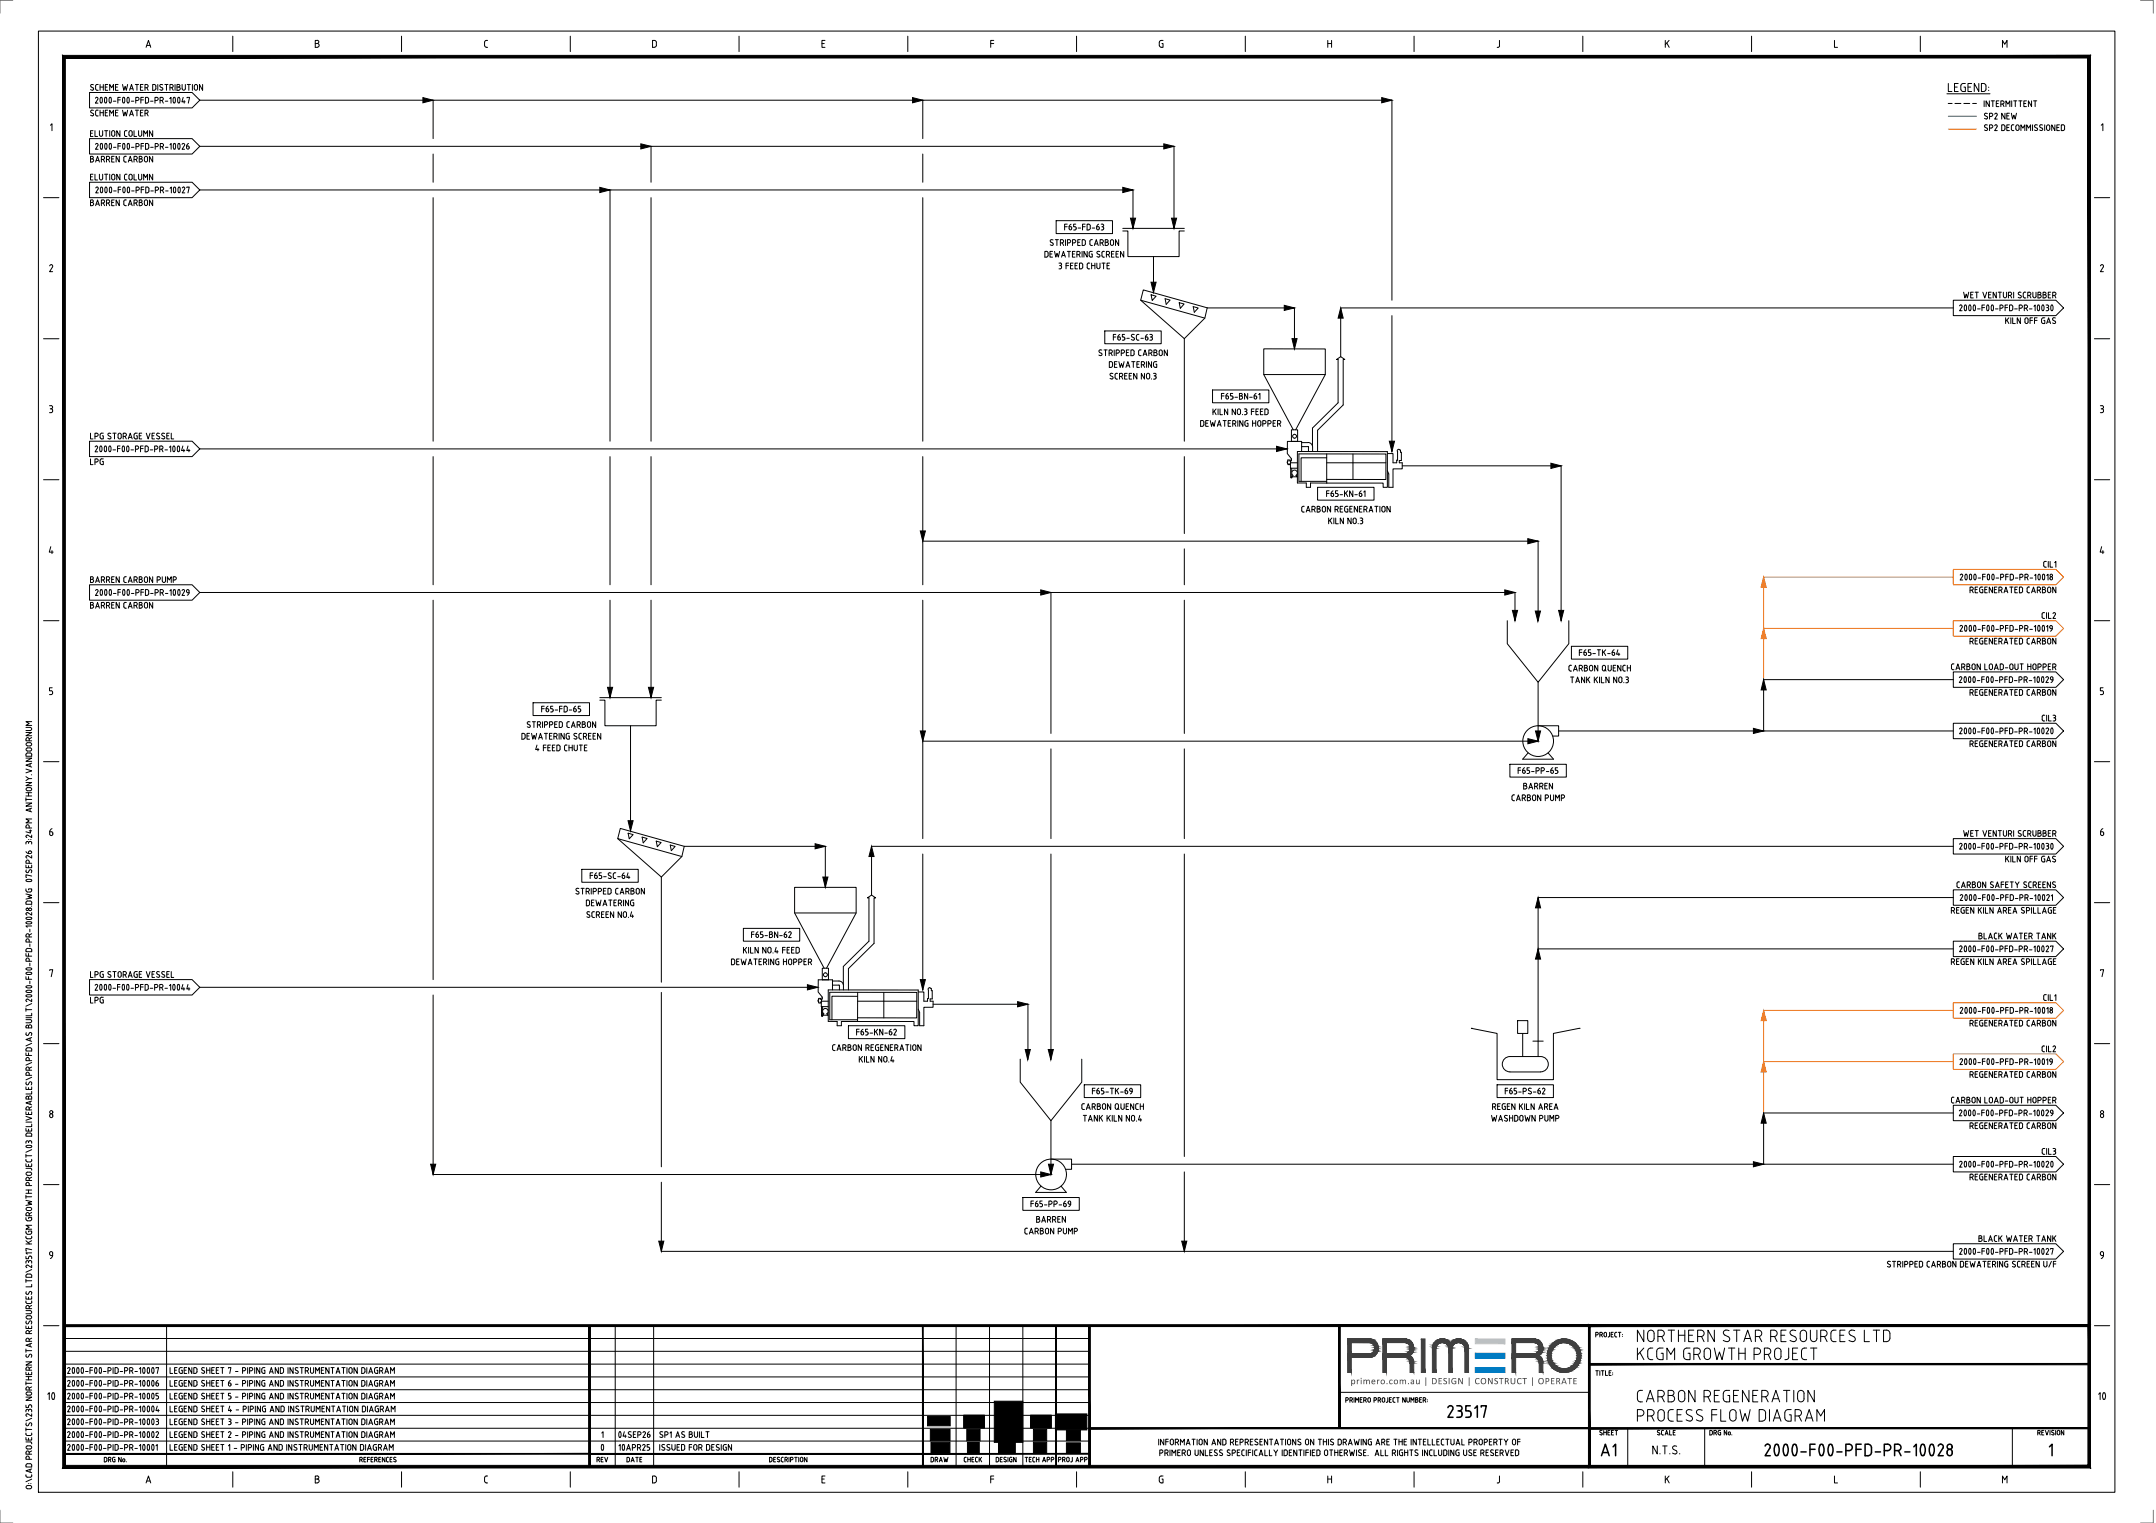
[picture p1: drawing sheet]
<svg xmlns="http://www.w3.org/2000/svg" width="841mm" height="594mm" viewBox="0 0 841 594" stroke-linecap="round" stroke-linejoin="round" font-family="sans-serif">
<g fill="none" stroke="#000" stroke-width=".39">
<path d="M15 12.1h810v570h-810zM34.9 36.1h40l3 3-3 3h-40zM78 39.1h465v78M169 39.1v15M360 39.1v15M759.5 36.6h16.8M34.9 54.1h40l3 3-3 3h-40zM78 57.1h380v32M254 57.1v14M760 40.4h1.5M762.6 40.4h2.3M766.1 40.4h2.2"/>
<path d="M769.5 40.4h1.5M34.9 71.1h40l3 3-3 3h-40zM77.9 74.1h364.1v15M169 60.1v11M169 77.1v95M238 74.1v98M254 77.1v95M360 60.1v11M360 77.1v95M412 86.1h22v5h-22zM438 90.1h2v10h20v-10h2M438 89.1h24"/>
<path d="M445 117.1l17 15M449 115l2 .5-1.5 1.7zM450 100.1v14M454.5 116.5l1.9 .6-1.5 1.6zM460 118.1l1.9 .5-1.5 1.7zM465.5 119.6l1.9 .6-1.5 1.6zM762 117.1h40l3 3-3 3h-40zM431 129.1h22v5h-22zM462 132.1v40M470 124.1l-25-7 1-4 24.9 7-.9 4-8 8M471 120.1h34v16M523 139.1l-1.6 1.1h.6v16.9l-10 9.9v7"/>
<path d="M523 139.1l1.6 1.1h-.6v17.8l-10 9.8v8.3M543 123.1v53M762 120.1h-239v19M473 152.1h22v5h-22zM493 146.1h24M34.9 172.1h40l3 3-3 3h-40zM78 175.1h424M169 178.1v50M238 178.1v50M254 178.1v50M360 178.1v50M462 178.1v30"/>
<path d="M502.4 179.8v-.4h.8l.3 .9-.3 .5M502.4 179.8l-.2 .5 .2 .5M503.7 178.9v.9l-.3 .2M503.8 172.2v-4.5h2.4v4.5M504.5 167.7l-11.5-21.6v-10h24v10l-11.6 21.6M506.1 176.1l35.1 .1v13.9h-1.7v-1.7h-28.3v1.7h-1.6v-1.7h-3.5zM507.7 174.2v-2h-5.5v4.7l1.5 2v.6M507.7 176.1v-1.9h2.5l.3 .2-.1 1.7M507.7 172.6l3 .1 1.1 .8 .2 .9M512 174.4v1.7M517.5 178.6h-10v9.2M517.5 177.1v11.3"/>
<path d="M527.8 177.1v9.9M545.2 176.3v3.2h-.4v1h-1.4v-3.6h-2.2M546.1 175.5h.2v.9h.4v3.2h-.9v.9h1.2v2.4h-3.6v7.2h-1.7v-5.2l-.5-1.3M546.1 175.5a.57 .57 0 0 0-.9-.1 .57 .57 0 0 0 0 .9M502.4 180.9v.3h.8v-.3M503.4 180.7v1.9h2.7M503.4 180.5h2.7M503.5 182.6v3.8h.4v-.4h2.2M503.9 182.6v3.8M503.9 184.9l.5 .5-.3 .6M503.9 184.1a1.12 1.12 0 0 1 1.2-.7 1.12 1.12 0 0 1 1 .8M506.1 184.7l-.5 .7 .2 .6"/>
<path d="M514 190.1h22v5h-22zM517.5 180.5h23.1M517.5 187h23.1v-9.9h-33.9v10.7h10.8M547 181.7h62v60.4M360 211.1h240v31M462 214.1v14M34.9 228.1h40l3 3-3 3h-40zM78 231.1h513v11M169 234.1v148M238 234.1v38M254 234.1v38M360 234.1v93"/>
<path d="M410 231.1v55M462 234.1v52M588 242.1v9l12 15 12-15v-9M613 252.1h22v5h-22zM207.9 274.1h22.1v5h-22.1zM234 273.1h2v10h19.9v-10h2.1M234 272.1h24M600 266.1v21M762 262.1h40l3 3-3 3h-40zM762 265.1h-74v20M246 283.1v41M360 289.1h240"/>
<path d="M410 292.1v35M462 292.1v35M589 298.1h22v5h-22zM596.1 293.7l-2.1 2.4h12l-2.1-2.4M600 283.1h8v4h-2.3M608 285.1h154M762 282.1h40l3 3-3 3h-40zM226.9 339.1h22.1v5h-22.1zM241 327.1l17 15M245 325l2 .6-1.6 1.6zM250.5 326.5l1.9 .6-1.5 1.7zM256 328.1l1.9 .5-1.5 1.7z"/>
<path d="M261.5 329.6l1.9 .6-1.5 1.6zM266.9 330.1l-24.9-7-1 4 25 7M266.9 330.1l-.9 4-8 8M267 330.1h54.9v16M340 333.1v16M340 330.1h422M360 333.1v53M410 333.1v80M462 333.1v118M762 327.1h40l3 3-3 3h-40zM258 342.1v41M310 356.1h24"/>
<path d="M340 349.1l-1.6 1.1h.6v16.9l-10 9.9v7.1M340 349.1l1.6 1.1h-.6v17.8l-10 9.8v8.3M762 347.1h40l3 3-3 3h-40zM762 350.1h-162v62M290 362.1h22v5h-22zM321.5 377.7l-11.5-21.6v-10h24v10l-11.6 21.6M600 370.1h162M762 367.1h40l3 3-3 3h-40zM34.9 382.1h40l3 3-3 3h-40zM78 385.1h241M169 388.1v70h241v-21M258 387.1v68"/>
<path d="M320.2 389.9v-.5h-.8l-.2 .9 .2 1h.8v-.4M320.2 389.9l.3 .4-.3 .5M320.4 390.7v2h2.7M320.4 390.5h2.7M320.5 392.7v3.7h.4v-.4h2.2M320.7 388.9v.9l-.3 .2M320.8 382.2v-4.5h2.4v4.5M320.9 392.7v3.7M320.9 394.9l.5 .5-.3 .6M320.9 394.1a1.12 1.12 0 0 1 1.2-.7 1.12 1.12 0 0 1 1 .9M322.6 395.4l.2 .6M322.6 395.4h.1"/>
<path d="M323.1 394.7l-.5 .7M323.1 386.1l35.1 .1v13.9h-1.7v-1.6h-21.9h-6.4v1.6h-1.6v-1.6l-3.5-.1zM324.7 384.3v-2.1h-5.5v4.7l1.5 2v.6M324.7 386.1v-1.8h2.5l.2 1.8M324.7 382.7h3l.8 .5a3.1 3.1 0 0 1 .5 2.9M334.5 390.5h23.1M334.5 388.6h-10v9.2M334.5 397l23.1 .1v-10h-33.9v10.7h10.8M334.6 387.1l-.1 11.4M344.8 387.1v10M358.2 386.9h2.2v3.6h1.4v-1h.4v-3.2a.56 .56 0 0 1 0-.9 .56 .56 0 0 1 .9 .1h.2v.9h.3v3.3h-.8v.8h1.2v2.4h-3.6v7.2h-1.7v-5.2l-.5-1.3M364 391.7h37v21.4"/>
<path d="M592 398.1h4v5h-4zM331 400.1h22v5h-22zM398 413.1v9l12 15 12-15v-9M574 401.1l10 2v18h22v-18l10-2M589 418.1h12M594 403.1v9M598 406.1h4M601 412.1h-12a2.98 2.98 0 0 0-3 3 2.98 2.98 0 0 0 3 3M601 412.1a2.98 2.98 0 0 1 3 3 2.98 2.98 0 0 1-3 3M423 423.1h22v5h-22zM584 423.1h22v5h-22zM762 431.1h40l3 3-3 3h-40z"/>
<path d="M762 434.1h-74v20M410 452.1h8v4h-2.4M418 454.1h344M462 457.1v31M762 451.1h40l3 3-3 3h-40zM258 461.2v26.9h504M399 467.1h22v5h-22zM406.1 462.7l-2.1 2.4h12l-2.1-2.4M762 485.2h40l3 2.9-3 3h-40z"/>
<circle cx="505" cy="170.2" r=".76"/>
<circle cx="600" cy="289.1" r="6"/>
<circle cx="322" cy="380.2" r=".76"/>
<circle cx="410" cy="458.1" r="6"/>
</g>
<g fill="#000" stroke="#000" stroke-width=".39">
<path d="M165 38.1l4 1-4 1zM356 38.1l4 1-4 1zM539 38.1l4 1-4 1zM250 56.1l4 1-4 1zM454 56.1l4 1-4 1zM234 73.1l4 1-4 1zM438 73.1l4 1-4 1zM441 85.1h2l-1 4zM457 85.1h2l-1 4zM449 110.1h2l-1 4zM504 132.1h2l-1 4zM501 119.1l4 1-4 1z"/>
<path d="M523 120.1l1 4h-2zM498 174.1l4 1-4 1zM542 172.1h2l-1 4zM605 180.7l4 1-4 1zM359 207.1h2l-1 4zM596 210.1l4 1-4 1zM406 230.1l4 1-4 1zM587 230.1l4 1-4 1zM590 238.1h2l-1 4zM598.9 238.4h2l-1 4zM608 238.1h2l-1 4zM237 268.1h2l-1 4z"/>
<path d="M252.9 268.1h2.1l-1 4zM688 265.1l1 4h-2zM359 285.1h2l-1 4zM596 288.1l4 1-4 1zM599 285.1h2l-1 4zM684 284.1l4 1-4 1zM245 320.1h2l-1 4zM318 329.1l3.9 1-3.9 1zM340 330.1l1 4h-2zM321 342.1h2l-1.1 4zM600 350.1l1 4h-2zM600 370.1l1 4h-2z"/>
<path d="M315 384.1l4 1-4 1zM359 382.1h2l-1 4zM397 390.7l4 1-4 1zM399.9 409.4h2l-1 4zM408.9 409.4h2l-1 4zM688 434.1l1 4h-2zM168 454.1h2l-1 4zM409 454.1h2l-1 4zM406 457.1l4 1-4 1zM684 453.2l4 .9-4 1zM257 484.1h2l-1 4zM461 484.1h2l-1 4z"/>
</g>
<path d="M762 222.1h40l3 3-3 3h-40zM762 225.1h-74v40M688 245.1h74M762 242.1h40l3 3-3 3h-40zM762 391.1h40l3 3-3 3h-40zM762 394.1h-74v40M688 414.1h74M762 411.1h40l3 3-3 3h-40z" fill="none" stroke="#ec6e0e" stroke-width=".39"/>
<g fill="#000">
<circle cx="574" cy="401.1" r=".19"/>
<circle cx="616" cy="401.1" r=".19"/>
</g>
<g fill="#ec6e0e" stroke="#ec6e0e" stroke-width=".39">
<path d="M688 245.1l1 4h-2z"/>
<path d="M688 225.1l1 4h-2z"/>
<path d="M688 414.1l1 4h-2z"/>
<path d="M688 394.1l1 4h-2z"/>
</g>
<path d="M760 45.4h11" fill="none" stroke="#00954a" stroke-width=".39"/>
<path d="M760 50.3h11" fill="none" stroke="#ff7f00" stroke-width=".39"/>
<g fill="#3f3f3f" stroke="#3f3f3f" stroke-width=".39">
<path d="M568.5 522.3h1z"/>
<path d="M609.1 522.4h2.1z"/>
<path d="M608.1 535.1h4l-.9 .2z"/>
<path d="M525.7 522.3h9.2zM525.7 522.3h9.2z"/>
<path d="M525.7 522.3l9.8 .2zM525.7 522.3l9.8 .2z"/>
<path d="M525.7 522.5l10.4 .3-.6-.3zM525.7 522.5l10.4 .3h-10.4z"/>
<path d="M525.7 522.8l10.9 .4-.5-.4zM525.7 522.8l10.9 .4h-10.9z"/>
<path d="M525.7 523.2l11.3 .5-.4-.5zM525.7 523.2l11.3 .5h-11.3z"/>
<path d="M525.7 523.7h11.3zM525.7 523.7h11.3z"/>
<path d="M534.3 523.7h2.7zM534.3 523.7h2.7z"/>
<path d="M534.6 523.7l2.4 .1zM534.6 523.7l2.4 .1z"/>
<path d="M535 523.8l2.2 .2zM535 523.8l2.2 .2z"/>
<path d="M535.3 524l2 .3-.1-.3zM535.3 524l2 .3h-1.7zM535.6 524.3h1.7zM535.6 524.3h1.7z"/>
<path d="M535.6 524.3l1.8 .3-.1-.3zM535.6 524.3l1.8 .3h-1.6z"/>
<path d="M535.8 524.6l1.7 .3-.1-.3zM535.8 524.6l1.7 .3h-1.5z"/>
<path d="M536 524.9h1.5zM536 524.9h1.5z"/>
<path d="M536 524.9l1.6 .4-.1-.4zM536 524.9l1.6 .4h-1.4z"/>
<path d="M536.2 525.3l1.4 .2v-.2zM536.2 525.3l1.4 .2h-1.4z"/>
<path d="M536.2 525.5l1.4 .2zM536.2 525.5l1.4 .2z"/>
<path d="M536.2 525.7l1.4 .3v-.3zM536.2 525.7l1.4 .3h-1.4z"/>
<path d="M536.2 526l1.4 .2zM536.2 526l1.4 .2z"/>
<path d="M536.2 526.2l1.4 .3v-.3zM536.2 526.2l1.4 .3h-1.4z"/>
<path d="M536.2 526.5l1.3 .4 .1-.4zM536.2 526.5l1.3 .4h-1.5zM536 526.9h1.5zM536 526.9h1.5z"/>
<path d="M536 526.9l1.4 .3 .1-.3zM536 526.9l1.4 .3h-1.6z"/>
<path d="M535.8 527.2l1.5 .3 .1-.3zM535.8 527.2l1.5 .3h-1.7zM535.6 527.5h1.7zM535.6 527.5h1.7z"/>
<path d="M535.6 527.5l1.6 .2 .1-.2zM535.3 527.7l.3-.2 1.6 .2z"/>
<path d="M535.3 527.7l1.7 .2 .2-.2zM535 527.9l.3-.2 1.7 .2z"/>
<path d="M535 527.9h2zM534.6 528h2.4z"/>
<path d="M534.6 528h2.4zM534.3 528h2.7z"/>
<path d="M525.7 523.7l1.4 4.3v-4.3zM525.7 523.7l1.4 4.3h-1.4z"/>
<path d="M525.7 528h11.3zM525.7 528h11.3z"/>
<path d="M525.7 528l10.9 .5 .4-.5zM525.7 528l10.9 .5h-10.9z"/>
<path d="M525.7 528.5l10.4 .4 .5-.4zM525.7 528.5l10.4 .4h-10.4z"/>
<path d="M525.7 528.9l9.8 .3 .6-.3zM525.7 528.9l9.8 .3h-9.8z"/>
<path d="M525.7 529.2h9.8zM525.7 529.2l9.2 .2z"/>
<path d="M525.7 529.4h9.2zM525.7 529.4l8.6 .1z"/>
<path d="M525.7 529.5l1.4 5.9v-5.9zM525.7 529.5l1.4 5.9h-1.4z"/>
<path d="M539.4 522.3h9.4zM539.4 522.3h9.4z"/>
<path d="M539.4 522.3l10 .2-.6-.2zM539.4 522.3l10 .2h-10z"/>
<path d="M539.4 522.5l10.6 .3-.6-.3zM539.4 522.5l10.6 .3h-10.6z"/>
<path d="M539.4 522.8l11.1 .5-.5-.5zM539.4 522.8l11.1 .5h-11.1z"/>
<path d="M539.4 523.3l11.4 .4-.3-.4zM539.4 523.3l11.4 .4h-11.4z"/>
<path d="M548.1 523.7h2.7zM548.1 523.7h2.7z"/>
<path d="M548.5 523.7l2.4 .1zM548.5 523.7l2.4 .1z"/>
<path d="M548.7 523.8h2.2zM548.7 523.8h2.2z"/>
<path d="M548.8 523.8l2.2 .2zM548.8 523.8l2.2 .2z"/>
<path d="M549.1 524l2 .3-.1-.3zM549.1 524l2 .3h-1.7z"/>
<path d="M549.4 524.3l1.8 .1zM549.4 524.3l1.8 .1z"/>
<path d="M549.5 524.4l1.7 .2zM549.5 524.4l1.7 .2z"/>
<path d="M549.7 524.6l1.6 .3-.1-.3zM549.7 524.6l1.6 .3h-1.5z"/>
<path d="M549.8 524.9l1.6 .2zM549.8 524.9l1.6 .2z"/>
<path d="M549.9 525.1l1.5 .2v-.2zM549.9 525.1l1.5 .2h-1.4z"/>
<path d="M550 525.3l1.5 .4-.1-.4zM550 525.3l1.5 .4h-1.5z"/>
<path d="M550 525.7l1.5 .1zM550 525.7l1.5 .1z"/>
<path d="M550 525.8l1.4 .2 .1-.2zM550 525.8l1.4 .2h-1.4z"/>
<path d="M550 526l1.4 .4v-.4zM550 526l1.4 .4h-1.4z"/>
<path d="M550 526.4l1.4 .1zM550 526.4l1.4 .1z"/>
<path d="M550 526.5l1.3 .4 .1-.4zM550 526.5l1.3 .4h-1.5z"/>
<path d="M549.8 526.9l1.5 .2v-.2zM549.8 526.9l1.5 .2h-1.6z"/>
<path d="M549.7 527.1h1.6zM549.7 527.1l1.5 .1z"/>
<path d="M549.7 527.2l1.4 .3 .1-.3zM549.7 527.2l1.4 .3h-1.7z"/>
<path d="M549.4 527.5l1.6 .2 .1-.2zM549.1 527.7l.3-.2 1.6 .2z"/>
<path d="M549.1 527.7h1.9zM549.1 527.7h1.9z"/>
<path d="M549.1 527.7h1.9zM548.8 527.9h2.1z"/>
<path d="M548.8 527.9h2.1zM548.5 528h2.3z"/>
<path d="M548.5 528h2.3zM548.1 528h2.7z"/>
<path d="M539.4 523.7l1.5 4.3v-4.3zM539.4 523.7l1.5 4.3h-1.5z"/>
<path d="M539.4 528l11.2 .3 .2-.3zM539.4 528l11.2 .3h-11.2z"/>
<path d="M539.4 528.3l10.7 .5 .5-.5zM539.4 528.3l10.7 .5h-10.7z"/>
<path d="M539.4 528.8l11.2 .4-.5-.4zM539.4 528.8l11.2 .4h-11.2z"/>
<path d="M539.4 529.2l11.4 .3-.2-.3zM539.4 529.2l11.4 .3h-11.4z"/>
<path d="M548.1 529.5h2.7zM548.1 529.5h2.7z"/>
<path d="M548.4 529.5l2.5 .1zM548.4 529.5l2.5 .1z"/>
<path d="M548.8 529.6l2.2 .1zM548.8 529.6l2.2 .1z"/>
<path d="M549 529.7l2 .1zM549 529.7l2 .1z"/>
<path d="M549.1 529.8l2 .2-.1-.2zM549.1 529.8l2 .2z"/>
<path d="M549.4 530l1.8 .2-.1-.2zM549.4 530l1.8 .2h-1.6z"/>
<path d="M549.6 530.2l1.6 .1zM549.6 530.2l1.6 .1z"/>
<path d="M549.7 530.3l1.6 .2-.1-.2zM549.7 530.3l1.6 .2z"/>
<path d="M549.8 530.5l1.6 .4-.1-.4zM549.8 530.5l1.6 .4h-1.5z"/>
<path d="M549.9 530.9l1.5 .1zM549.9 530.9l1.5 .1z"/>
<path d="M550 531l1.4 .3v-.3zM550 531l1.4 .3h-1.4z"/>
<path d="M550 531.3l1.5 .3-.1-.3zM550 531.3l1.5 .3h-1.5z"/>
<path d="M550 531.6l1.5 3.8v-3.8zM550 531.6l1.5 3.8h-1.5z"/>
<path d="M539.4 529.5l1.5 5.9v-5.9zM539.4 529.5l1.5 5.9h-1.5z"/>
<path d="M554.4 522.3l1.5 13.1v-13.1zM554.4 522.3l1.5 13.1h-1.5z"/>
<path d="M562.7 522.3h.4zM562.1 522.3h1z"/>
<path d="M562.1 522.3h1.2zM562 522.3h1.3z"/>
<path d="M568.5 522.3h1.1zM568.3 522.3h1.3z"/>
<path d="M562 522.3l1.7 .1zM561.6 522.4h2.1z"/>
<path d="M568.3 522.3l1.8 .1zM567.9 522.4h2.2z"/>
<path d="M567.9 522.4h2.3zM567.7 522.4h2.5z"/>
<path d="M561.6 522.4h2.3zM561.4 522.4h2.5z"/>
<path d="M561.4 522.4l2.9 .2zM561 522.6h3.3z"/>
<path d="M567.7 522.4l2.9 .2zM567.4 522.6h3.2z"/>
<path d="M567.4 522.6l3.3 .1zM567.2 522.7h3.5z"/>
<path d="M561 522.6l3.4 .1zM560.9 522.7h3.5z"/>
<path d="M567.2 522.7l4 .2zM566.8 522.9l.4-.2 4 .2z"/>
<path d="M560.9 522.7l3.9 .2zM560.5 522.9l.4-.2 3.9 .2z"/>
<path d="M566.8 522.9l4.4 .1zM566.7 523h4.5z"/>
<path d="M560.5 522.9l4.4 .1zM560.5 522.9l4.4 .1z"/>
<path d="M560.4 523l4.9 .3-.4-.3zM560 523.3l.4-.3 4.9 .3z"/>
<path d="M566.7 523l4.9 .3-.4-.3zM566.3 523.3l.4-.3 4.9 .3z"/>
<path d="M566.3 523.3h5.4zM566.2 523.3h5.5z"/>
<path d="M560 523.3h5.4zM560 523.3h5.4z"/>
<path d="M566.2 523.3l5.9 .4-.4-.4zM566.2 523.3l5.9 .4h-6.2z"/>
<path d="M559.9 523.3l5.8 .4-.3-.4zM559.9 523.3l5.8 .4h-6.1z"/>
<path d="M565.9 523.7h6.2zM565.9 523.7h6.2z"/>
<path d="M559.6 523.7h6.1zM559.6 523.7h6.1z"/>
<path d="M569.2 523.7l2.9 .1zM569.2 523.7l2.9 .1z"/>
<path d="M565.9 523.7h2.8zM565.9 523.7l2.4 .1z"/>
<path d="M562.9 523.7l2.9 .1zM562.9 523.7l2.9 .1z"/>
<path d="M559.6 523.7h2.8zM559.5 523.8h2.5z"/>
<path d="M565.8 523.8h2.5zM565.8 523.8h2.5z"/>
<path d="M563.3 523.8h2.5zM563.3 523.8h2.5z"/>
<path d="M569.6 523.8l2.6 .1zM569.6 523.8l2.6 .1z"/>
<path d="M563.3 523.8h5zM563.3 523.8l4.6 .1z"/>
<path d="M559.5 523.8h2.5zM559.5 523.8l2.1 .1z"/>
<path d="M570.1 523.9l2.3 .2-.2-.2zM570.1 523.9l2.3 .2z"/>
<path d="M563.8 523.9l3.7 .2 .4-.2zM563.8 523.9l3.7 .2z"/>
<path d="M559.4 523.9l1.8 .2 .4-.2zM559.4 523.9l1.8 .2h-2z"/>
<path d="M570.4 524.1h2zM570.4 524.1h2z"/>
<path d="M559.2 524.1h1.9zM559.2 524.1h2z"/>
<path d="M570.5 524.1l2 .3-.1-.3zM570.5 524.1l2 .3h-1.7z"/>
<path d="M564.1 524.1l3.1 .3 .3-.3zM564.1 524.1l3.1 .3h-2.7z"/>
<path d="M559.2 524.1l1.6 .3 .3-.3zM559.2 524.1l1.6 .3h-1.7z"/>
<path d="M559.1 524.4l1.5 .3 .2-.3zM559.1 524.4l1.5 .3h-1.6z"/>
<path d="M570.8 524.4l1.8 .3-.1-.3zM570.8 524.4l1.8 .3h-1.6z"/>
<path d="M571 524.7h1.6zM571 524.7h1.6z"/>
<path d="M564.5 524.4l2.4 .3 .3-.3zM564.5 524.4l2.4 .3h-2.2z"/>
<path d="M559 524.7h1.6zM559 524.7h1.6z"/>
<path d="M571 524.7l1.8 .4-.2-.4zM571 524.7l1.8 .4h-1.6z"/>
<path d="M564.7 524.7l2 .4 .2-.4zM564.7 524.7l2 .4h-1.8z"/>
<path d="M559 524.7l1.4 .4 .2-.4zM559 524.7l1.4 .4h-1.5z"/>
<path d="M571.2 525.1l1.6 .2v-.2zM571.2 525.1l1.6 .2h-1.5z"/>
<path d="M558.9 525.1l1.4 .2 .1-.2zM558.9 525.1l1.4 .2h-1.5z"/>
<path d="M571.3 525.3l1.5 .2v-.2zM571.3 525.3l1.5 .2h-1.4z"/>
<path d="M564.9 525.1l1.6 .4 .2-.4zM564.9 525.1l1.6 .4h-1.4z"/>
<path d="M558.8 525.3l1.4 .2 .1-.2zM558.8 525.3l1.4 .2h-1.4z"/>
<path d="M571.4 525.5l1.5 .4-.1-.4zM571.4 525.5l1.5 .4h-1.5z"/>
<path d="M565.1 525.5l1.4 .4v-.4zM565.1 525.5l1.4 .4h-1.4z"/>
<path d="M558.8 525.5l1.4 .4v-.4zM558.8 525.5l1.4 .4h-1.4z"/>
<path d="M571.4 525.9l1.5 9.5v-9.5zM571.4 525.9l1.5 9.5h-1.5z"/>
<path d="M565.1 525.9l1.4 9.5v-9.5zM565.1 525.9l1.4 9.5h-1.4z"/>
<path d="M558.8 525.9l1.4 9.5v-9.5zM558.8 525.9l1.4 9.5h-1.4z"/>
<path d="M609.1 522.4l3 .2zM608.1 522.6l1-.2 3 .2z"/>
<path d="M608.1 522.6l5 .4-1-.4zM607.1 523l1-.4 5 .4z"/>
<path d="M607.1 523l6.9 .5-.9-.5zM606.3 523.5l.8-.5 6.9 .5z"/>
<path d="M606.3 523.5l7.9 .2-.2-.2zM606.3 523.5l7.9 .2h-8.1z"/>
<path d="M610.2 523.7l4.1 .1zM610.2 523.7l4.1 .1z"/>
<path d="M606.1 523.7h4.1zM606 523.8h3.3z"/>
<path d="M611 523.8l3.6 .2-.3-.2zM611 523.8l3.6 .2z"/>
<path d="M606 523.8l2.4 .2 .9-.2zM606 523.8l2.4 .2h-2.7z"/>
<path d="M611.9 524l2.9 .2zM611.9 524l2.9 .2z"/>
<path d="M605.7 524h2.7zM605.5 524.2h2.5z"/>
<path d="M612.3 524.2l2.6 .2-.1-.2zM612.3 524.2l2.6 .2z"/>
<path d="M605.5 524.2l2.1 .2 .4-.2zM605.5 524.2l2.1 .2h-2.3z"/>
<path d="M612.7 524.4l2.7 .5-.5-.5zM612.7 524.4l2.7 .5h-2z"/>
<path d="M605.3 524.4l1.5 .5 .8-.5zM605.3 524.4l1.5 .5h-1.9z"/>
<path d="M613.4 524.9h2zM613.4 524.9h2z"/>
<path d="M604.9 524.9h1.9zM604.8 524.9h2z"/>
<path d="M613.5 524.9l2.3 .6-.4-.6zM613.5 524.9l2.3 .6h-1.8z"/>
<path d="M604.8 524.9l1.4 .6 .6-.6zM604.8 524.9l1.4 .6h-1.7z"/>
<path d="M614 525.5l1.9 .3-.1-.3zM614 525.5l1.9 .3h-1.6z"/>
<path d="M604.5 525.5l1.5 .3 .2-.3zM604.5 525.5l1.5 .3h-1.7z"/>
<path d="M614.3 525.8l1.8 .5-.2-.5zM614.3 525.8l1.8 .5h-1.5z"/>
<path d="M604.3 525.8l1.4 .5 .3-.5zM604.3 525.8l1.4 .5h-1.6z"/>
<path d="M614.6 526.3l1.8 .5-.3-.5zM614.6 526.3l1.8 .5h-1.6z"/>
<path d="M604.1 526.3l1.4 .5 .2-.5zM604.1 526.3l1.4 .5h-1.6z"/>
<path d="M614.8 526.8l1.6 .3v-.3zM614.8 526.8l1.6 .3h-1.5z"/>
<path d="M603.9 526.8l1.4 .3 .2-.3zM603.9 526.8l1.4 .3h-1.5z"/>
<path d="M614.9 527.1l1.7 .7-.2-.7zM614.9 527.1l1.7 .7h-1.5z"/>
<path d="M603.8 527.1l1.3 .7 .2-.7zM603.8 527.1l1.3 .7h-1.4z"/>
<path d="M615.1 527.8l1.5 .1zM615.1 527.8l1.5 .1z"/>
<path d="M603.7 527.8h1.4zM603.7 527.8l1.4 .1z"/>
<path d="M615.2 527.9l1.5 .9-.1-.9zM615.2 527.9l1.5 .9h-1.5z"/>
<path d="M603.6 527.9l1.4 .9 .1-.9zM603.6 527.9l1.4 .9h-1.4z"/>
<path d="M615.2 528.8l1.4 .9 .1-.9zM615.2 528.8l1.4 .9h-1.4z"/>
<path d="M603.6 528.8l1.5 .9-.1-.9zM603.6 528.8l1.5 .9h-1.5z"/>
<path d="M615.2 529.7h1.4zM615.2 529.7l1.4 .2z"/>
<path d="M603.6 529.7l1.5 .2zM603.6 529.7l1.5 .2z"/>
<path d="M615.1 529.9l1.3 .7 .2-.7zM615.1 529.9l1.3 .7h-1.5z"/>
<path d="M603.7 529.9l1.6 .7-.2-.7zM603.7 529.9l1.6 .7h-1.5z"/>
<path d="M614.9 530.6l1.5 .2v-.2zM614.9 530.6l1.5 .2h-1.6z"/>
<path d="M603.8 530.6l1.7 .2-.2-.2zM603.8 530.6l1.7 .2h-1.6z"/>
<path d="M614.8 530.8l1.3 .6 .3-.6zM614.8 530.8l1.3 .6h-1.5z"/>
<path d="M603.9 530.8l1.8 .6-.2-.6zM603.9 530.8l1.8 .6h-1.6z"/>
<path d="M614.6 531.4l1.3 .4 .2-.4zM614.6 531.4l1.3 .4h-1.6z"/>
<path d="M604.1 531.4l1.9 .4-.3-.4zM604.1 531.4l1.9 .4h-1.7z"/>
<path d="M614.3 531.8l1.5 .3 .1-.3zM614.3 531.8l1.5 .3h-1.8z"/>
<path d="M604.3 531.8l1.9 .3-.2-.3zM604.3 531.8l1.9 .3h-1.7z"/>
<path d="M614 532.1l1.4 .6 .4-.6zM613.5 532.7l.5-.6 1.4 .6z"/>
<path d="M604.5 532.1l2.3 .6-.6-.6zM604.5 532.1l2.3 .6h-2z"/>
<path d="M613.5 532.7h1.9zM613.5 532.7h1.9z"/>
<path d="M604.8 532.7h2zM604.8 532.7h2z"/>
<path d="M613.4 532.7l1.5 .5 .5-.5zM612.7 533.2l.7-.5 1.5 .5z"/>
<path d="M604.9 532.7l2.7 .5-.8-.5zM604.9 532.7l2.7 .5h-2.3z"/>
<path d="M612.7 533.2l2.1 .3 .1-.3zM612.3 533.5l.4-.3 2.1 .3z"/>
<path d="M605.3 533.2l2.7 .3zM605.3 533.2l2.7 .3h-2.5z"/>
<path d="M612.3 533.5h2.5zM611.9 533.6h2.7z"/>
<path d="M605.5 533.5l2.9 .1zM605.5 533.5l2.9 .1z"/>
<path d="M611.9 533.6l2.4 .3 .3-.3zM611 533.9l.9-.3 2.4 .3z"/>
<path d="M605.7 533.6l3.6 .3zM605.7 533.6l3.6 .3h-3.3z"/>
<path d="M611 533.9h3.3zM610.2 533.9h4z"/>
<path d="M606 533.9h4.2zM606 533.9h4.2z"/>
<path d="M606.1 533.9l7.9 .2 .2-.2zM606.1 533.9l7.9 .2h-7.7z"/>
<path d="M606.3 534.1l6.8 .5 .9-.5zM606.3 534.1l6.8 .5h-6z"/>
<path d="M607.1 534.6l5 .5 1-.5zM607.1 534.6l5 .5h-4z"/>
<path d="M608.1 535.1l3.1 .2zM609.1 535.3h2.1z"/>
<path d="M589.8 522.3h9.3zM589.8 522.3h9.3z"/>
<path d="M589.8 522.3l9.9 .2-.6-.2zM589.8 522.3l9.9 .2h-9.9z"/>
<path d="M589.8 522.5l10.5 .3-.6-.3zM589.8 522.5l10.5 .3h-10.5z"/>
<path d="M589.8 522.8l11 .5-.5-.5zM589.8 522.8l11 .5h-11z"/>
<path d="M589.8 523.3l11.4 .4-.4-.4zM589.8 523.3l11.4 .4h-11.4z"/>
<path d="M598.5 523.7h2.7zM598.5 523.7h2.7z"/>
<path d="M598.8 523.7l2.5 .1zM598.8 523.7l2.5 .1z"/>
<path d="M599.1 523.8h2.2zM599.1 523.8h2.2z"/>
<path d="M599.2 523.8l2.1 .2zM599.2 523.8l2.1 .2z"/>
<path d="M599.5 524l2 .3-.2-.3zM599.5 524l2 .3h-1.7z"/>
<path d="M599.8 524.3l1.8 .1zM599.8 524.3l1.8 .1z"/>
<path d="M599.9 524.4l1.7 .2zM599.9 524.4l1.7 .2z"/>
<path d="M600 524.6l1.7 .3-.1-.3zM600 524.6l1.7 .3h-1.5z"/>
<path d="M600.2 524.9l1.6 .2zM600.2 524.9l1.6 .2z"/>
<path d="M600.3 525.1l1.5 .2v-.2zM600.3 525.1l1.5 .2h-1.5z"/>
<path d="M600.3 525.3l1.6 .4-.1-.4zM600.3 525.3l1.6 .4h-1.5z"/>
<path d="M600.4 525.7l1.5 .1zM600.4 525.7l1.5 .1z"/>
<path d="M600.4 525.8l1.5 .2v-.2zM600.4 525.8l1.5 .2h-1.5z"/>
<path d="M600.4 526l1.4 .4 .1-.4zM600.4 526l1.4 .4h-1.4z"/>
<path d="M600.4 526.4l1.4 .1zM600.4 526.4l1.4 .1z"/>
<path d="M600.3 526.5l1.4 .4 .1-.4zM600.3 526.5l1.4 .4h-1.5z"/>
<path d="M600.2 526.9l1.4 .2 .1-.2zM600.2 526.9l1.4 .2h-1.5z"/>
<path d="M600.1 527.1h1.5zM600.1 527.1l1.5 .1z"/>
<path d="M600 527.2l1.5 .3 .1-.3zM600 527.2l1.5 .3h-1.7z"/>
<path d="M599.8 527.5l1.6 .2 .1-.2zM599.5 527.7l.3-.2 1.6 .2z"/>
<path d="M599.5 527.7h1.9zM599.5 527.7h1.9z"/>
<path d="M599.5 527.7h1.9zM599.2 527.9h2.1z"/>
<path d="M599.2 527.9h2.1zM598.8 528h2.4z"/>
<path d="M598.8 528h2.4zM598.5 528h2.7z"/>
<path d="M589.8 523.7l1.4 4.3v-4.3zM589.8 523.7l1.4 4.3h-1.4z"/>
<path d="M589.8 528l11.2 .3 .2-.3zM589.8 528l11.2 .3h-11.2z"/>
<path d="M589.8 528.3l10.7 .5 .5-.5zM589.8 528.3l10.7 .5h-10.7z"/>
<path d="M589.8 528.8l11.2 .4-.5-.4zM589.8 528.8l11.2 .4h-11.2z"/>
<path d="M589.8 529.2l11.4 .3-.2-.3zM589.8 529.2l11.4 .3h-11.4z"/>
<path d="M598.5 529.5h2.7zM598.5 529.5h2.7z"/>
<path d="M598.8 529.5l2.5 .1zM598.8 529.5l2.5 .1z"/>
<path d="M599.1 529.6l2.2 .1zM599.1 529.6l2.2 .1z"/>
<path d="M599.4 529.7l1.9 .1zM599.4 529.7l1.9 .1z"/>
<path d="M599.4 529.8l2.1 .2-.2-.2zM599.4 529.8l2.1 .2z"/>
<path d="M599.7 530l1.9 .2-.1-.2zM599.7 530l1.9 .2h-1.6z"/>
<path d="M600 530.2l1.6 .1zM600 530.2l1.6 .1z"/>
<path d="M600 530.3l1.7 .2-.1-.2zM600 530.3l1.7 .2z"/>
<path d="M600.2 530.5l1.6 .4-.1-.4zM600.2 530.5l1.6 .4h-1.5z"/>
<path d="M600.3 530.9l1.5 .1zM600.3 530.9l1.5 .1z"/>
<path d="M600.3 531l1.5 .3v-.3zM600.3 531l1.5 .3h-1.4z"/>
<path d="M600.4 531.3l1.5 .3-.1-.3zM600.4 531.3l1.5 .3h-1.5z"/>
<path d="M600.4 531.6l1.5 3.8v-3.8zM600.4 531.6l1.5 3.8h-1.5z"/>
<path d="M589.8 529.5l1.4 5.9v-5.9zM589.8 529.5l1.4 5.9h-1.4z"/>
</g>
<path d="M575.5 533.5l11.6 1.9v-1.9zM575.5 533.5l11.6 1.9h-11.6z" fill="#007bc2" stroke="#007bc2" stroke-width=".39"/>
<path d="M575.5 522.3l11.6 1.9v-1.9zM575.5 522.3l11.6 1.9h-11.6z" fill="#9ad3f4" stroke="#9ad3f4" stroke-width=".39"/>
<path d="M575.5 527.9l11.6 1.9v-1.9zM575.5 527.9l11.6 1.9h-11.6z" fill="#00a8e6" stroke="#00a8e6" stroke-width=".39"/>
<g fill="none" stroke="#3f3f3f" stroke-width=".39">
<circle cx="610.2" cy="528.8" r="6.5"/>
<circle cx="610.2" cy="528.8" r="5.1"/>
</g>
<g fill="#3f3f3f">
<path d="M611.4 537.6h1.8l-.7 .2-.1 2.1h-.2v-2.1z"/>
<path d="M613.8 537.6h1.3v.2h-1v.7l.8 .1v.2h-.8v.9h1v.2l-1.4-.1z"/>
<path d="M607.1 537.6l1.4 .2v.6l-.4 .3 .6 1.2h-.3l-.6-1h-.4v1h-.3zM607.4 537.8v.8l.8-.1-.1-.6z"/>
<path d="M609.9 537.6h.4l.8 2.3h-.3l-.2-.6h-1l-.2 .6h-.3zM610.1 537.9l-.4 1.1h.8z"/>
</g>
<g fill="#000" stroke="#000" stroke-width=".39">
<path d="M361.8 552.6h8.9v3.6h-8.9zM376 552.1h8v4.8h-8zM402.1 552.1h7.9v4.8h-7.9zM411.7 551.5h12.3v6.3h-12.3zM362.9 557.6h7.7v4.4h-7.7zM363.2 562.6h7.4v4.4h-7.4zM377.1 557.6h5.2v4.4h-5.2zM377.4 562.7h4.6v4.3h-4.6zM387.9 546.6h11.1v16h-11.1zM389.5 562.7h6.6v4.3h-6.6zM389.5 557.7h6.6v4.3h-6.6zM403.1 562.6h5.2v4.4h-5.2z"/>
<path d="M403.1 557.6h5.2v4.4h-5.2zM416 562.8h5.4v4.2h-5.4zM416 557.8h5.4v4.2h-5.4z"/>
<path d="M25 516.7v.8l790-.8zM25 517.5l790-.8v.8z"/>
<path d="M229.6 517.1l.7 55v-55zM229.6 517.1l.7 55h-.7z"/>
<path d="M359.8 517.1l.3 55v-55zM359.8 517.1l.3 55h-.3z"/>
<path d="M411.8 517.1l.3 55v-55zM411.8 517.1l.3 55h-.3z"/>
<path d="M424.6 517.1l.7 55v-55zM424.6 517.1l.7 55h-.7z"/>
<path d="M522.1 517.1l.7 40v-40zM522.1 517.1l.7 40h-.7z"/>
<path d="M619.6 516.7l.7 .8 195-.8zM620.3 517.5l195-.8-.7 .8zM815.3 516.7l-.7 .8 .7 54.9zM814.6 517.5l.7 54.9-.7-.6zM619.6 572.4h195.7l-.7-.6zM619.6 572.4l.7-.6h194.3zM619.6 516.7v55.7l.7-.6zM619.6 516.7l.7 .8v54.3z"/>
<path d="M620 531.8v.6l195-.6zM620 532.4l195-.6v.6z"/>
<path d="M425 556.9v.4l195-.4zM425 557.3l195-.4v.4z"/>
<path d="M620 556.9v.4l195-.4zM620 557.3l195-.4v.4z"/>
<path d="M25 566.9v.3l205-.3zM25 567.2l205-.3v.3z"/>
<path d="M25.5 571.6l-1 1 790-1zM24.5 572.6l790-1 1 1zM814.5 22.6v549l1 1zM815.5 21.6v551l-1-550zM25.5 22.6h789l1-1zM24.5 21.6h791l-790 1zM24.5 21.6l1 550v-549zM24.5 21.6l1 550-1 1z"/>
<path d="M230 567.2h195v-.3zM230 566.9h195l-195 .3z"/>
</g>
<g fill="none" stroke="#000" stroke-width=".39">
<path d="M90.8 14.1v6M156.6 14.1v6M222.5 14.1v6M288.3 14.1v6M354.1 14.1v6M419.9 14.1v6M485.8 14.1v6M551.6 14.1v6M617.4 14.1v6M683.3 14.1v6M749.1 14.1v6M17 77.1h6"/>
<path d="M817 77.1h6M17 132.1h6M817 132.1h6M17 187.1h6M817 187.1h6M17 242.1h6M817 242.1h6M17 297.1h6M817 297.1h6M17 352.1h6M817 352.1h6M17 407.1h6"/>
<path d="M817 407.1h6M17 462.1h6M817 462.1h6M17 517.1h6M65 517.1v55M240 517.1v55M255 517.1v55M373 517.1v55M386 517.1v55M399 517.1v55M817 517.1h6M25 522.1h400"/>
<path d="M25 527.1h400M25 532.1h400M25 537.1h400M25 542.1h400M25 547.1h400M25 552.1h400M25 557.1h400M522.5 543.1h97.5M635 557.1v15M665 557.1v15M785 557.1v15M25 562.1h400"/>
<path d="M90.8 574.1v6M156.6 574.1v6M222.5 574.1v6M288.3 574.1v6M354.1 574.1v6M419.9 574.1v6M485.8 574.1v6M551.6 574.1v6M617.4 574.1v6M683.3 574.1v6M749.1 574.1v6"/>
</g>
<path d="M5 .1h-5v5M835 .1h5v5M0 589.1v5h5M840 589.1v5h-5" fill="none" stroke="#767676" stroke-width=".39"/>
<g font-size="7.8">
<text x="638" y="523.6">NORTHERN STAR RESOURCES LTD</text>
<text x="638" y="530.6">KCGM GROWTH PROJECT</text>
<text x="638" y="547.1">CARBON REGENERATION</text>
<text x="564" y="553.1">23517</text>
<text x="638" y="554.6">PROCESS FLOW DIAGRAM</text>
<text x="624" y="568.1">A1</text>
<text x="687.8" y="568.1">2000-F00-PFD-PR-10028</text>
<text x="798.7" y="568.1">1</text>
</g>
<g font-size="5.5">
<text x="759.5" y="35.9">LEGEND:</text>
<text x="644.2" y="567.4">N.T.S.</text>
</g>
<g font-size="4.7">
<text x="56.6" y="18.6">A</text>
<text x="122.5" y="18.6">B</text>
<text x="188.6" y="18.6">C</text>
<text x="254.1" y="18.6">D</text>
<text x="320.2" y="18.6">E</text>
<text x="386" y="18.6">F</text>
<text x="451.7" y="18.6">G</text>
<text x="517.5" y="18.6">H</text>
<text x="583.6" y="18.6">J</text>
<text x="649.1" y="18.6">K</text>
<text x="715.1" y="18.6">L</text>
<text x="780.7" y="18.6">M</text>
<text x="19.2" y="51.1">1</text>
<text x="819.2" y="51.1">1</text>
<text x="18.9" y="106.1">2</text>
<text x="818.9" y="106.1">2</text>
<text x="18.9" y="161.1">3</text>
<text x="818.9" y="161.1">3</text>
<text x="18.8" y="216.1">4</text>
<text x="818.8" y="216.1">4</text>
<text x="18.9" y="271.1">5</text>
<text x="818.9" y="271.1">5</text>
<text x="18.9" y="326.1">6</text>
<text x="818.9" y="326.1">6</text>
<text x="18.9" y="381.1">7</text>
<text x="818.9" y="381.1">7</text>
<text x="18.9" y="436.1">8</text>
<text x="818.9" y="436.1">8</text>
<text x="18.9" y="491.1">9</text>
<text x="818.9" y="491.1">9</text>
<text x="18.2" y="546.1">10</text>
<text x="818.2" y="546.1">10</text>
<text x="56.6" y="578.6">A</text>
<text x="122.5" y="578.6">B</text>
<text x="188.6" y="578.6">C</text>
<text x="254.1" y="578.6">D</text>
<text x="320.2" y="578.6">E</text>
<text x="386" y="578.6">F</text>
<text x="451.7" y="578.6">G</text>
<text x="517.5" y="578.6">H</text>
<text x="583.6" y="578.6">J</text>
<text x="649.1" y="578.6">K</text>
<text x="715.1" y="578.6">L</text>
<text x="780.7" y="578.6">M</text>
</g>
<g font-size="3.9">
<text x="34.9" y="35.4">SCHEME WATER DISTRIBUTION</text>
<text x="36.8" y="40.4">2000-F00-PFD-PR-10047</text>
<text x="773.6" y="41.7">INTERMITTENT</text>
<text x="34.9" y="45.4">SCHEME WATER</text>
<text x="773.7" y="46.5">SP2 NEW</text>
<text x="34.9" y="53.4">ELUTION COLUMN</text>
<text x="773.7" y="51.1">SP2 DECOMMISSIONED</text>
<text x="36.9" y="58.3">2000-F00-PFD-PR-10026</text>
<text x="34.9" y="63.3">BARREN CARBON</text>
<text x="34.9" y="70.3">ELUTION COLUMN</text>
<text x="37" y="75.3">2000-F00-PFD-PR-10027</text>
<text x="34.9" y="80.4">BARREN CARBON</text>
<text x="414.9" y="89.8">F65-FD-63</text>
<text x="409.3" y="95.9">STRIPPED CARBON</text>
<text x="407.2" y="100.4">DEWATERING SCREEN</text>
<text x="412.7" y="105">3 FEED CHUTE</text>
<text x="765.6" y="116.3">WET VENTURI SCRUBBER</text>
<text x="764" y="121.3">2000-F00-PFD-PR-10030</text>
<text x="782" y="126.3">KILN OFF GAS</text>
<text x="433.9" y="132.8">F65-SC-63</text>
<text x="428.3" y="138.9">STRIPPED CARBON</text>
<text x="432.4" y="143.4">DEWATERING</text>
<text x="432.6" y="148">SCREEN NO.3</text>
<text x="476.1" y="155.8">F65-BN-61</text>
<text x="472.8" y="161.9">KILN NO.3 FEED</text>
<text x="468" y="166.4">DEWATERING HOPPER</text>
<text x="34.9" y="171.3">LPG STORAGE VESSEL</text>
<text x="36.7" y="176.4">2000-F00-PFD-PR-10044</text>
<text x="34.9" y="181.4">LPG</text>
<text x="517.1" y="193.8">F65-KN-61</text>
<text x="507.4" y="199.9">CARBON REGENERATION</text>
<text x="517.9" y="204.4">KILN NO.3</text>
<text x="796.8" y="221.4">CIL1</text>
<text x="34.9" y="227.3">BARREN CARBON PUMP</text>
<text x="764.3" y="226.4">2000-F00-PFD-PR-10018</text>
<text x="36.9" y="232.3">2000-F00-PFD-PR-10029</text>
<text x="768.1" y="231.4">REGENERATED CARBON</text>
<text x="34.9" y="237.4">BARREN CARBON</text>
<text x="796.2" y="241.4">CIL2</text>
<text x="764.2" y="246.4">2000-F00-PFD-PR-10019</text>
<text x="768.1" y="251.3">REGENERATED CARBON</text>
<text x="615.7" y="255.8">F65-TK-64</text>
<text x="611.7" y="261.9">CARBON QUENCH</text>
<text x="760.9" y="261.4">CARBON LOAD-OUT HOPPER</text>
<text x="612.3" y="266.5">TANK KILN NO.3</text>
<text x="763.9" y="266.4">2000-F00-PFD-PR-10029</text>
<text x="768.1" y="271.4">REGENERATED CARBON</text>
<text x="210.9" y="277.8">F65-FD-65</text>
<text x="796.2" y="281.4">CIL3</text>
<text x="205.3" y="283.9">STRIPPED CARBON</text>
<text x="764" y="286.4">2000-F00-PFD-PR-10020</text>
<text x="203.2" y="288.4">DEWATERING SCREEN</text>
<text x="208.6" y="293">4 FEED CHUTE</text>
<text x="768.1" y="291.4">REGENERATED CARBON</text>
<text x="591.8" y="301.9">F65-PP-65</text>
<text x="594" y="307.9">BARREN</text>
<text x="589.4" y="312.4">CARBON PUMP</text>
<text x="765.6" y="326.4">WET VENTURI SCRUBBER</text>
<text x="764" y="331.4">2000-F00-PFD-PR-10030</text>
<text x="782" y="336.4">KILN OFF GAS</text>
<text x="229.8" y="342.8">F65-SC-64</text>
<text x="763" y="346.4">CARBON SAFETY SCREENS</text>
<text x="224.3" y="348.9">STRIPPED CARBON</text>
<text x="228.3" y="353.5">DEWATERING</text>
<text x="764.3" y="351.4">2000-F00-PFD-PR-10021</text>
<text x="228.5" y="358">SCREEN NO.4</text>
<text x="760.9" y="356.4">REGEN KILN AREA SPILLAGE</text>
<text x="292.8" y="365.9">F65-BN-62</text>
<text x="289.6" y="371.9">KILN NO.4 FEED</text>
<text x="764" y="371.4">2000-F00-PFD-PR-10027</text>
<text x="771.6" y="366.4">BLACK WATER TANK</text>
<text x="284.9" y="376.4">DEWATERING HOPPER</text>
<text x="760.9" y="376.4">REGEN KILN AREA SPILLAGE</text>
<text x="34.9" y="381.4">LPG STORAGE VESSEL</text>
<text x="36.7" y="386.4">2000-F00-PFD-PR-10044</text>
<text x="34.9" y="391.4">LPG</text>
<text x="764.3" y="395.4">2000-F00-PFD-PR-10018</text>
<text x="796.8" y="390.4">CIL1</text>
<text x="768.1" y="400.4">REGENERATED CARBON</text>
<text x="333.8" y="403.9">F65-KN-62</text>
<text x="324.4" y="409.9">CARBON REGENERATION</text>
<text x="796.2" y="410.4">CIL2</text>
<text x="334.8" y="414.5">KILN NO.4</text>
<text x="764.2" y="415.4">2000-F00-PFD-PR-10019</text>
<text x="768.1" y="420.4">REGENERATED CARBON</text>
<text x="425.7" y="426.9">F65-TK-69</text>
<text x="586.8" y="426.9">F65-PS-62</text>
<text x="760.9" y="430.4">CARBON LOAD-OUT HOPPER</text>
<text x="421.6" y="432.9">CARBON QUENCH</text>
<text x="422.2" y="437.4">TANK KILN NO.4</text>
<text x="581.5" y="437.4">WASHDOWN PUMP</text>
<text x="581.8" y="432.9">REGEN KILN AREA</text>
<text x="763.9" y="435.4">2000-F00-PFD-PR-10029</text>
<text x="768.1" y="440.4">REGENERATED CARBON</text>
<text x="764" y="455.4">2000-F00-PFD-PR-10020</text>
<text x="796.2" y="450.4">CIL3</text>
<text x="768.1" y="460.4">REGENERATED CARBON</text>
<text x="401.8" y="470.8">F65-PP-69</text>
<text x="404" y="476.9">BARREN</text>
<text x="399.4" y="481.5">CARBON PUMP</text>
<text x="771.6" y="484.4">BLACK WATER TANK</text>
<text x="764" y="489.4">2000-F00-PFD-PR-10027</text>
<text x="735.8" y="494.4">STRIPPED CARBON DEWATERING SCREEN U/F</text>
<text x="26" y="535.9">2000-F00-PID-PR-10007LEGEND SHEET 7 - PIPING AND INSTRUMENTATION DIAGRAM</text>
<text x="26" y="545.9">2000-F00-PID-PR-10005LEGEND SHEET 5 - PIPING AND INSTRUMENTATION DIAGRAM</text>
<text x="26" y="540.9">2000-F00-PID-PR-10006LEGEND SHEET 6 - PIPING AND INSTRUMENTATION DIAGRAM</text>
<text x="26" y="550.9">2000-F00-PID-PR-10004LEGEND SHEET 4 - PIPING AND INSTRUMENTATION DIAGRAM</text>
<text x="26" y="555.9">2000-F00-PID-PR-10003LEGEND SHEET 3 - PIPING AND INSTRUMENTATION DIAGRAM</text>
<text x="26" y="560.8">2000-F00-PID-PR-10002LEGEND SHEET 2 - PIPING AND INSTRUMENTATION DIAGRAM</text>
<text x="234.4" y="560.8">1</text>
<text x="240.9" y="560.8">04SEP26</text>
<text x="257" y="560.8">SP1 AS BUILT</text>
<text x="451.6" y="563.8">INFORMATION AND REPRESENTATIONS ON THIS DRAWING ARE THE INTELLECTUAL PROPERTY OF</text>
<text x="26" y="565.8">2000-F00-PID-PR-10001</text>
<text x="66" y="565.8">LEGEND SHEET 1 - PIPING AND INSTRUMENTATION DIAGRAM</text>
<text x="234.1" y="565.8">0</text>
<text x="241" y="565.8">10APR25</text>
<text x="257" y="565.8">ISSUED FOR DESIGN</text>
<text x="452" y="568">PRIMERO UNLESS SPECIFICALLY IDENTIFIED OTHERWISE. ALL RIGHTS INCLUDING USE RESERVED</text>
<text x="12.5" y="581.2" transform="rotate(-90 12.5 581.2)">O:\CAD PROJECTS\235 NORTHERN STAR RESOURCES LTD\23517 KCGM GROWTH PROJECT\03 DELIVERABLES\PR\PFD\AS BUILT\2000-F00-PFD-PR-10028.DWG 07SEP26 3:24PM ANTHONY.VANDOORNUM</text>
</g>
<text font-size="3.8" fill="#3f3f3f" x="526.8" y="539.9">primero.com.au | DESIGN | CONSTRUCT | OPERATE</text>
<g font-size="3.1">
<text x="622.2" y="521.6">PROJECT:</text>
<text x="622.2" y="536.6">TITLE:</text>
<text x="524.7" y="547.1">PRIMERO PROJECT NUMBER:</text>
<text x="623.7" y="559.8">SHEET</text>
<text x="646.2" y="559.8">SCALE</text>
<text x="666.7" y="559.8">DRG No.</text>
<text x="794.6" y="559.8">REVISION</text>
<text x="40.4" y="570.3">DRG No.</text>
<text x="140" y="570.3">REFERENCES</text>
<text x="232.6" y="570.3">REV</text>
<text x="244.3" y="570.3">DATE</text>
<text x="299.9" y="570.3">DESCRIPTION</text>
<text x="362.9" y="570.3">DRAW</text>
<text x="375.8" y="570.3">CHECK</text>
<text x="388.3" y="570.3">DESIGN</text>
<text x="399.6" y="570.3">TECH APP</text>
<text x="412.6" y="570.3">PROJ APP</text>
</g>
</svg>
